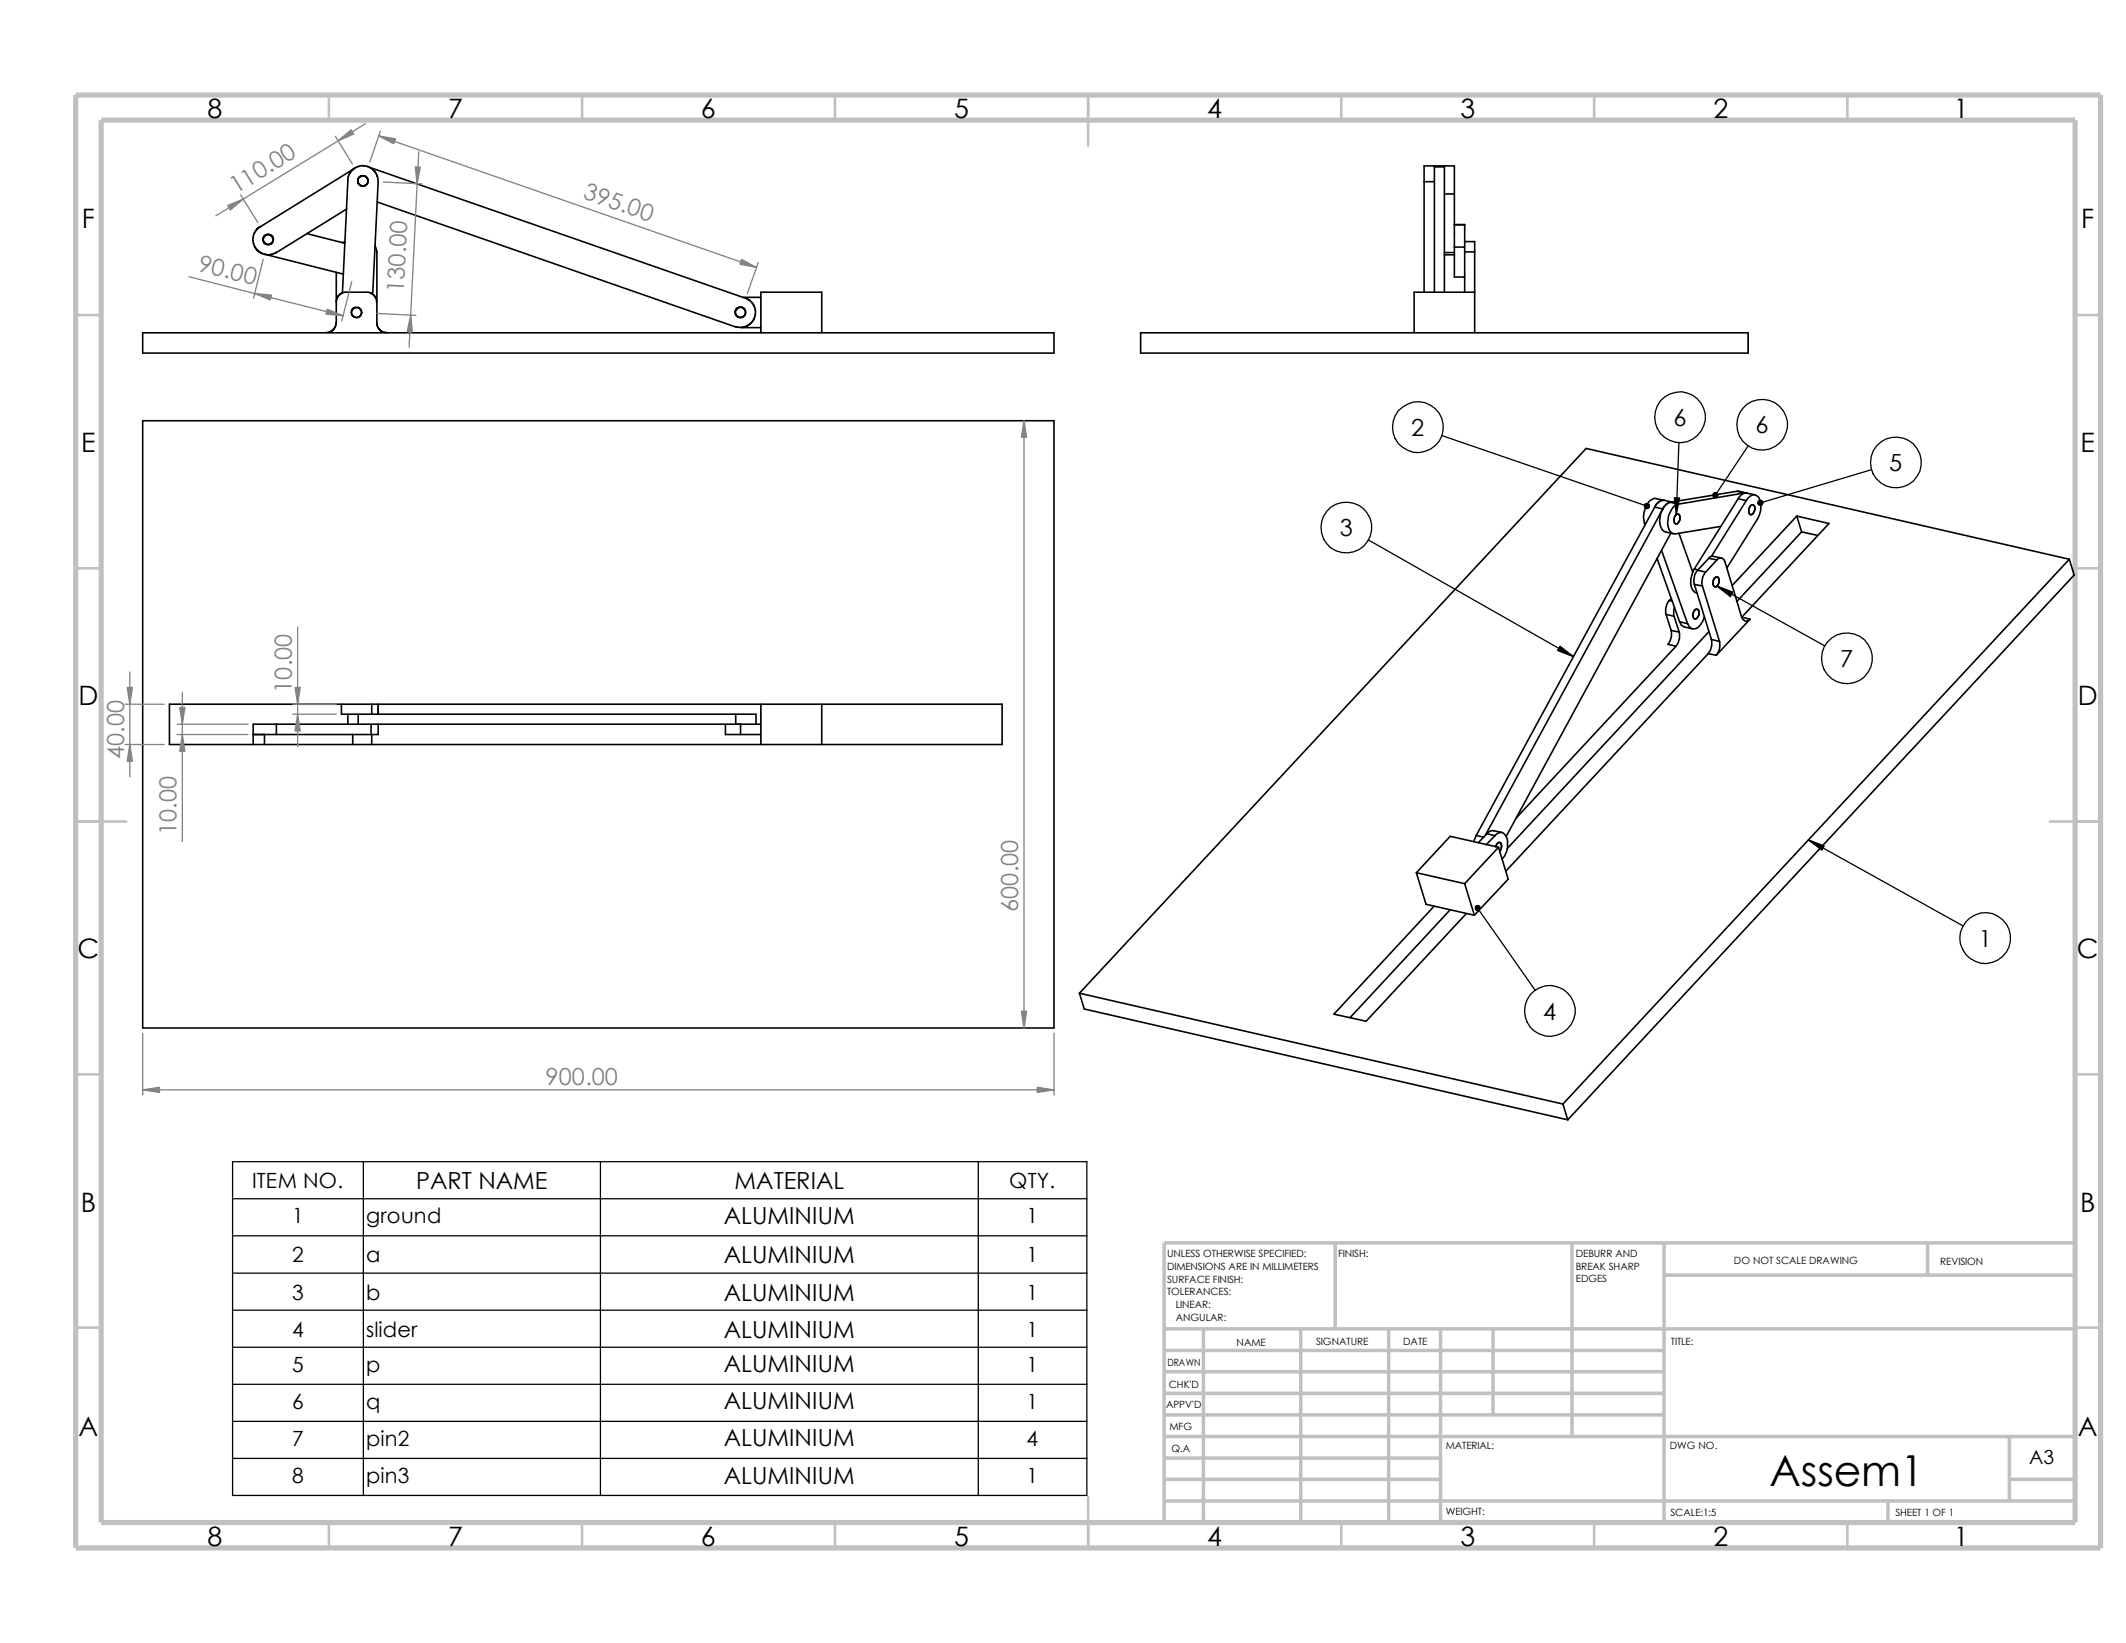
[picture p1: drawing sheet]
<svg xmlns="http://www.w3.org/2000/svg" width="279mm" height="216mm" viewBox="0 0 279 216" stroke-linecap="round" stroke-linejoin="round" font-family="sans-serif">
<g fill="none" stroke="#c0c0c0" stroke-width=".34">
<path d="M43.2 12.5v3.3M76.5 12.5v3.3M109.7 12.5v3.3M143 12.5v6.6M176.3 12.5v3.3M209.5 12.5v3.3M242.8 12.5v3.3M9.9 41.4h3.4M272.7 41.4h3.4M9.9 74.7h3.4M272.7 74.7h3.4M9.9 107.9h6.7"/>
<path d="M269.4 107.9h6.7M9.9 141.2h3.4M272.7 141.2h3.4M9.9 174.5h3.4M272.7 174.5h3.4M143 196.7v6.7M43.2 200.1v3.3M76.5 200.1v3.3M109.7 200.1v3.3M176.3 200.1v3.3M209.5 200.1v3.3M242.8 200.1v3.3"/>
</g>
<g fill="none" stroke="#c0c0c0" stroke-width=".47">
<path d="M153 174.6h119.7M153 177.5h65.7M158.2 174.6v25.5M170.9 174.6v25.5M175.5 163.3v11.3M182.5 174.6v25.5M189.3 174.6v25.5M196.2 174.6v11.3M206.6 163.3v25.5M218.7 163.3v36.8M218.7 167.6h54M253.3 163.3v4.3"/>
<path d="M272.7 163.3h-119.7v36.8M153 197.2h119.7M153 185.9h65.7M153 183.1h65.7M153 180.3h65.7M153 194.4h36.3M153 191.6h36.3M153 188.8h119.7M248.1 197.2v2.9M264.1 194.4h8.6M264.1 188.8v8.4"/>
</g>
<path d="M9.9 12.5h266.2v190.9h-266.2zM13.3 15.8h259.4v184.3h-259.4z" fill="none" stroke="#c0c0c0" stroke-width=".68" stroke-linecap="butt"/>
<g fill="none" stroke="#000" stroke-width=".21">
<path d="M34.8 33.4l10.3 2.6M40.3 30.7l5 1.3M44.2 35.8v6.9l-.3 .5-.3 .3-.4 .2h-.3M45 38.5l.7-15.1 .3-.7 .4-.5 .6-.3 .8-.1 .6 .1 .7 .5 .5 .7 .1 .6-.7 15M45.3 31.8l-.3 .1M45.6 27.5l-9.3 5.7M46.7 22.1l-12.6 7.7-.4 .4-.3 .4-.2 .7 .1 .6 .4 .8 .4 .4 .7 .3h.9l.6-.3M47.7 23.1l.4 .1 .2 .3 .1 .3-.1 .4-.2 .1-.4 .2-.4-.2-.2-.1-.1-.5 .1-.3 .2-.2 .5-.1M48.4 21.9l49.7 17.3 .7 .5 .3 .6 .2 .4v.7l-.2 .4-.3 .6-.7 .5-.4 .1-1-.1M49.3 32.3l.2 .8v9.6l.2 .5 .3 .3 .8 .2M49.5 39.8l-.1-.6-.3-.4-.4-.3-.5-.1h-3l-.2 .1-.6 .5-.2 .4v.4M49.6 26.5l47.1 16.5"/>
<path d="M97.7 39.1h2.3M187.2 23.9h1.3M187.2 23.9v14.5M187.2 23.9v-2.1h3.9v3.7M188.5 21.8v.1M188.5 21.9h1.3M188.5 21.9v16.5M189.8 21.8v.1M189.8 33.5h1.3M189.8 25.5h1.3M189.8 33.2h1.3M189.8 21.9v16.5"/>
<path d="M191.1 29.5h1.4M191.1 25.5v7M191.1 32.5h1.4M191.1 32.5v3.9h1.4M192.5 31.7l1.3 .1v1.3M192.5 29.5v2.2M192.5 33.1v5.3M192.5 33.1h1.3M192.5 31.8v1.3M193.8 38.4h-8v5.3M193.8 33.1v10.6M18.8 43.7h119.7v2.7h-119.7z"/>
<path d="M18.8 55.3h119.7v79.8h-119.7zM97.3 43.1h2.7M100 43.7v-5.3h8v5.3M149.9 43.7h79.8v2.7h-79.8zM216.1 68.7h.2M216.1 68.7l.1 .2M217.5 66.6l1 .3M217.5 66.6l-23.5 43.2M217.8 73.4l2.9 8.3M218.4 72.3l3.4 9.7M218.5 66.9l-23.3 42.9M218.7 65.7l-1-.2a1.32 1.32 0 0 0-1.3 .9 3.4 3.4 0 0 0-.3 2.3"/>
<path d="M218.7 65.7l.9 .3M218.7 65.7a1.31 1.31 0 0 0-1.2 .9M218.7 65.7a1.23 1.23 0 0 0-1.2 .9M219.4 78.9l.4 .1M219.4 78.9a2.17 2.17 0 0 0-.5 1.8M219.5 66l-.5 .3-.5 .6M219.5 66l1.1 .3M219.5 66a2.48 2.48 0 0 0-1.4 2.5 1.38 1.38 0 0 0 .8 1.4l1 .2M219.6 70.1l-21.6 39.8M219.7 78.7l-.3 .2M220.1 79.8l-.1 .5v.7M220.2 67.7l.4-.1a.84 .84 0 0 1-.1 1.1l-.1 .1a.36 .36 0 0 1-.4-.5v-.3z"/>
<path d="M220.2 67.7a.35 .35 0 0 1 .5-.1 .35 .35 0 0 1 .1 .5l-.1 .4a.35 .35 0 0 1-.4 .3 .35 .35 0 0 1-.3-.4v-.4zM220.6 66.3a2.03 2.03 0 0 0-1.4 1.8 1.85 1.85 0 0 0 .6 2h.4l5.9-.9M220.6 70.1l1.9 5.1M222.7 74.8a2.73 2.73 0 0 0-.1 2.9l.4 .2M222.7 74.8l.4 .1M222.7 76.8l1 .2M222.7 76.8l2.2 7.2M223.1 74.9a2.22 2.22 0 0 0-.4 1.9M223.1 74.9l1.1 .3M223.7 77l2.3 7.3M224.2 75.2a2.09 2.09 0 0 0-.5 1.8M224.6 73.4l1 .2"/>
<path d="M224.6 73.4l-1.5 1.5M225.3 76a.37 .37 0 0 1 .5-.1 .37 .37 0 0 1 .1 .5l-.1 .4a.33 .33 0 0 1-.4 .3 .33 .33 0 0 1-.3-.4zM225.3 75.9l.3-.1a.58 .58 0 0 1 .2 1v.1a.36 .36 0 0 1-.5 .2 .36 .36 0 0 1-.2-.5l.1-.4zM225.6 73.6a.58 .58 0 0 1 .7-.3 .58 .58 0 0 1 .4 .5l2.2 7.3M225.6 73.6l-1.4 1.6M226.2 73.3l-1-.2a.5 .5 0 0 0-.6 .3M228.3 64.6l1.3 .2M228.3 64.6l1 .2M228.3 64.6l-8.8 1.4M228.4 65.5l1.1 .3M228.4 65.5l-5.7 9.3M229.3 64.8h.3"/>
<path d="M229.3 64.8l-8.7 1.5M229.5 65.8l-4.6 7.3M229.5 65.8a1 1 0 0 1 1.6-.5 2.69 2.69 0 0 1-.1 2.9l-4.1 6.4M229.6 64.8h-.3a1.11 1.11 0 0 0-.9 .7M229.6 64.8l1.1 .2M230 66.5l.3-.2a.56 .56 0 0 1 .2 1l-.1 .1a.33 .33 0 0 1-.4 .2 .33 .33 0 0 1-.2-.5l.1-.3zM230.1 66.4l.2-.1a.56 .56 0 0 1 .2 1l-.1 .1a.33 .33 0 0 1-.4 .2 .33 .33 0 0 1-.2-.5l.1-.3zM236.1 67.8l4.3 1-11.5 12.3M236.1 67.8l-8.5 9.2M236.1 67.8l.7 2.1M236.8 69.9l-8.5 9.1M236.8 69.9l2.1 .5"/>
<path d="M271.9 73.5l-63.5-14.6-66.5 71.6M271.9 73.5l-66.5 71.6M271.9 73.5l.7 2.1-66.6 71.6M22.3 92.5h109.4v5.3h-109.4zM33.3 96.5h1.5M34.8 96.5v1.3M34.8 96.5h11.6M36.3 95.2v1.3M36.3 95.2h60.4M36.3 95.2h-3v2.6M44.9 92.5v1.4h4M45.7 93.9v1.3"/>
<path d="M46.4 96.5h2.5M46.4 96.5v1.3M47.1 93.9v1.3M48.8 95.2v1.3M48.9 92.5v1.4M48.9 96.5v1.3M48.9 93.9h47.8M49.7 95.2v1.3h-.8M49.7 92.5v1.4M95.3 95.2v1.3h2M96.7 93.9h2.7v1.3M96.7 95.2h.6"/>
<path d="M96.7 93.9v1.3M97.3 95.2h2.7M97.3 96.5h2.7M97.3 95.2v1.3M100 92.5v5.3M108 92.5v5.3M218.9 80.7l1.1 .3M218.9 80.7l.7 2.1M219.6 82.8a2.17 2.17 0 0 1-.4 1.9l1.1 .2M219.6 82.8l1.1 .3M220 81l.7 2.1M220.3 84.9l-21 22.6"/>
<path d="M220.7 83.1a2.22 2.22 0 0 1-.4 1.8M220.7 81.7a.86 .86 0 0 0 .7 .7l1 .2M220.7 81.7l1.1 .3M222.7 80.2l.3-.1a.6 .6 0 0 1 .2 .9 .37 .37 0 0 1-.5 .3 .37 .37 0 0 1-.2-.5zM222.7 80.2l.3-.1a.76 .76 0 0 1 0 1.1l-.1 .1a.51 .51 0 0 1-.4-.3 .51 .51 0 0 1 0-.5zM224 81.1a1.8 1.8 0 0 1-1.5 1.5 .87 .87 0 0 1-.7-.6M224.5 85.9l-26.6 28.6M224.5 85.9l1.1 .2M224.6 83l-26.5 28.5M224.9 84a2.22 2.22 0 0 1-.4 1.9M224.9 84l1.1 .3M226 84.3a2.09 2.09 0 0 1-.4 1.8"/>
<path d="M228.9 81.1l1.1 .3M228.9 81.1a.6 .6 0 0 0 .5 .5 .6 .6 0 0 0 .6-.2M230 81.4l-4.4 4.7M186.1 114.7l1.3 4.1 6.4 1.5M186.1 114.7l6.4 1.4M188.5 119.1l-13.2 14.2 4.2 .9 13.2-14.1M190.6 119.5l-13.2 14.2M192.5 116.1l1.3 4.2M194 109.8l-.3 .8M194 109.8l1 .2M195.4 109.6l-1.1 1.1M195.4 109.6l1.1 .2"/>
<path d="M196.5 109.8a.83 .83 0 0 1 .9-.4 .83 .83 0 0 1 .6 .8 2.91 2.91 0 0 1-.6 2.7M196.5 109.8l-1.2 1.2M196.8 110.8l.3-.1a.6 .6 0 0 1 .1 .9l-.1 .3a.92 .92 0 0 0 0-1.2l-.3 .1-.2 .5zM196.9 111.3l1.3 4.2-4.4 4.8M196.9 111.3l-4.4 4.8M196.9 111.3l-6.3-1.4-4.5 4.8M197.4 109.4l-1.1-.2a.88 .88 0 0 0-.9 .4M141.9 130.5l63.5 14.6M141.9 130.5l.6 2.1 63.5 14.6M205.4 145.1l.6 2.1"/>
<circle cx="35.2" cy="31.5" r=".64"/>
<circle cx="35.2" cy="31.5" r=".68"/>
<circle cx="47.7" cy="23.8" r=".67"/>
<circle cx="46.9" cy="41.1" r=".67"/>
<circle cx="97.3" cy="41.1" r=".69"/>
<circle cx="97.3" cy="41.1" r=".67"/>
</g>
<g fill="none" stroke="#808080" stroke-width=".17">
<path d="M44.1 17.9l2.2 3.6M48 16.3l-19.6 12.1M49.8 17.9l49.6 17.2M50 17.2l-1.4 4.1M55 19.9l-1.2 25.7M24.8 36.4l20.3 5.1M31.6 25.6l2.3 3.6M34.6 34.1l-1.3 5.1M46.2 37l-1.3 5.2M50.4 23.9l5.1 .3M99.7 34.5l-1.5 4.1M49.5 41.2l5.2 .2"/>
<path d="M134.6 55.3v79.8M16.4 97.8h5.2M16.4 92.5h5.2M17.1 88.3v13.8M23.3 96.5h9.3M23.3 95.2h9.3M24 91v19.6M38.5 92.5h5.7M38.5 93.9h5.7M39.1 82.4v15.7M18.8 135.8v8.1M138.5 135.8v8.1"/>
<path d="M18.8 143.2h119.7"/>
</g>
<g fill="#808080" stroke="#808080" stroke-width=".17">
<path d="M49.8 17.9l2.2 .3-.3 .7z"/>
<path d="M97.5 34.1l1.9 1-2.2-.4z"/>
<path d="M44.4 18.5l1.7-1.4 .4 .5z"/>
<path d="M29.9 27l2.1-.8-1.7 1.4z"/>
<path d="M43 40.6l2.1 .9-2.3-.2z"/>
<path d="M33.4 38.6l2.3 .2-.2 .6z"/>
<path d="M54 41.4l.2 2.2h-.7z"/>
<path d="M54.6 21.9l.6 .1-.4 2.1z"/>
<path d="M24 96.5l.3 2.2h-.7z"/>
<path d="M23.6 93h.7l-.3 2.2z"/>
<path d="M134.2 132.9h.7l-.3 2.2z"/>
<path d="M134.6 55.3l.3 2.1h-.7z"/>
<path d="M16.7 90.3h.7l-.3 2.2z"/>
<path d="M17.1 97.8l.3 2.2h-.7z"/>
<path d="M18.8 143.2l2.2-.3v.7z"/>
<path d="M136.3 142.9l2.2 .3-2.2 .4z"/>
<path d="M38.8 90.3h.7l-.4 2.2z"/>
<path d="M39.1 93.9l.4 2.2h-.7z"/>
</g>
<g fill="none" stroke="#000" stroke-width=".17">
<path d="M189.5 57.2l27 9.3M220.6 58.2l-.3 9.4M229.7 58.6l-4.3 6.5M179.8 71l27 15.3M225.6 77l14.2 7.9M246 61.7l-14.6 4.4M194.2 119.3l7.6 10.8M237.7 110.4l20.3 11.3M30.6 152.7h112.2v43.8h-112.2zM30.6 157.5h112.2M47.8 152.7v43.8M78.9 152.7v43.8"/>
<path d="M128.6 152.7v43.8M30.6 162.4h112.2M30.6 167.3h112.2M30.6 172.2h112.2M30.6 177h112.2M30.6 181.9h112.2M30.6 186.8h112.2M30.6 191.6h112.2"/>
<circle cx="186.3" cy="56.1" r="3.3"/>
<circle cx="220.8" cy="54.8" r="3.3"/>
<circle cx="231.6" cy="55.8" r="3.3"/>
<circle cx="176.9" cy="69.3" r="3.3"/>
<circle cx="249.1" cy="60.8" r="3.3"/>
<circle cx="242.7" cy="86.5" r="3.3"/>
<circle cx="203.7" cy="132.8" r="3.3"/>
<circle cx="260.9" cy="123.3" r="3.3"/>
</g>
<g fill="#000" stroke="#000" stroke-width=".17">
<path d="M220 65.4h.7l-.4 2.2zM225.6 77l2.1 .8-.3 .6zM205 84.9l1.8 1.4-2.1-.8zM237.7 110.4l2 .8-.3 .5z"/>
<path d="M216.3 66.2h.2a.3 .3 0 0 1 .2 .4l-.2-.1 .2 .1a.35 .35 0 0 1-.5 .1 .35 .35 0 0 1 .1-.5z" fill-rule="evenodd"/>
<path d="M225.3 64.8a.34 .34 0 0 1 .5 .3 .34 .34 0 0 1-.5 .3l.1-.3-.1 .3a.33 .33 0 0 1 0-.6z" fill-rule="evenodd"/>
<path d="M231.1 65.8a.35 .35 0 0 1 .5 .1 .35 .35 0 0 1-.1 .5 .35 .35 0 0 1-.5-.2l.4-.1-.4 .1z" fill-rule="evenodd"/>
<path d="M194 119a.33 .33 0 0 1 .5 .2 .33 .33 0 0 1-.4 .4 .33 .33 0 0 1-.2-.5l.1-.1 .2 .3z" fill-rule="evenodd"/>
</g>
<text font-size="5.6" x="232.5" y="195.3">Assem1</text>
<g font-size="3.5">
<text x="27.3" y="15.5">8</text>
<text x="58.9" y="15.5">7</text>
<text x="92.1" y="15.5">6</text>
<text x="125.4" y="15.5">5</text>
<text x="158.7" y="15.5">4</text>
<text x="191.9" y="15.5">3</text>
<text x="225.2" y="15.5">2</text>
<text x="256.8" y="15.5">1</text>
<text x="10.8" y="30">F</text>
<text x="273.5" y="30">F</text>
<text x="10.7" y="59.4">E</text>
<text x="273.4" y="59.4">E</text>
<text x="10.3" y="92.7">D</text>
<text x="273.1" y="92.7">D</text>
<text x="10.2" y="125.9">C</text>
<text x="273" y="125.9">C</text>
<text x="10.6" y="159.2">B</text>
<text x="273.4" y="159.2">B</text>
<text x="10.3" y="188.6">A</text>
<text x="273.1" y="188.6">A</text>
<text x="27.3" y="203.1">8</text>
<text x="58.9" y="203.1">7</text>
<text x="92.1" y="203.1">6</text>
<text x="125.4" y="203.1">5</text>
<text x="158.7" y="203.1">4</text>
<text x="191.9" y="203.1">3</text>
<text x="225.2" y="203.1">2</text>
<text x="256.8" y="203.1">1</text>
</g>
<g font-size="3.1" fill="#808080">
<text x="31" y="25.5" transform="rotate(-32 31 25.5)">110.00</text>
<text x="76.5" y="26.1" transform="rotate(19 76.5 26.1)">395.00</text>
<text x="25.9" y="35.6" transform="rotate(14 25.9 35.6)">90.00</text>
<text x="53.1" y="38.5" transform="rotate(-87 53.1 38.5)">130.00</text>
<text x="38.4" y="91" transform="rotate(-90 38.4 91)">10.00</text>
<text x="16.3" y="99.7" transform="rotate(-90 16.3 99.7)">40.00</text>
<text x="23.2" y="109.7" transform="rotate(-90 23.2 109.7)">10.00</text>
<text x="133.8" y="119.9" transform="rotate(-90 133.8 119.9)">600.00</text>
<text x="71.7" y="142.6">900.00</text>
</g>
<g font-size="3.1">
<text x="185.5" y="57.3">2</text>
<text x="219.9" y="56">6</text>
<text x="230.7" y="56.9">6</text>
<text x="248.3" y="61.9">5</text>
<text x="176.1" y="70.4">3</text>
<text x="241.9" y="87.6">7</text>
<text x="260.1" y="124.4">1</text>
<text x="202.8" y="134">4</text>
<text x="54.7" y="156.3">PART NAME</text>
<text x="95.1" y="160.8">ALUMINIUM</text>
<text x="96.5" y="156.3">MATERIAL</text>
<text x="95.1" y="166">ALUMINIUM</text>
<text x="95.1" y="170.9">ALUMINIUM</text>
<text x="95.1" y="175.8">ALUMINIUM</text>
<text x="95.1" y="180.3">ALUMINIUM</text>
<text x="95.1" y="185.2">ALUMINIUM</text>
<text x="95.1" y="190.1">ALUMINIUM</text>
<text x="95.1" y="194.9">ALUMINIUM</text>
</g>
<g font-size="2.8">
<text x="33.1" y="156.1">ITEM NO.</text>
<text x="38.4" y="160.7">1</text>
<text x="48.1" y="160.7">ground</text>
<text x="132.6" y="156.1">QTY.</text>
<text x="134.9" y="160.7">1</text>
<text x="38.4" y="165.9">2</text>
<text x="48.1" y="165.9">a</text>
<text x="134.9" y="165.9">1</text>
<text x="38.4" y="170.8">3</text>
<text x="48.1" y="170.8">b</text>
<text x="134.9" y="170.8">1</text>
<text x="38.4" y="175.6">4</text>
<text x="48.1" y="175.6">slider</text>
<text x="134.9" y="175.6">1</text>
<text x="38.4" y="180.3">5</text>
<text x="38.4" y="185.1">6</text>
<text x="48.1" y="180.3">p</text>
<text x="48.1" y="185.1">q</text>
<text x="134.9" y="180.3">1</text>
<text x="134.9" y="185.1">1</text>
<text x="38.4" y="190">7</text>
<text x="48.1" y="190">pin2</text>
<text x="134.9" y="190">4</text>
<text x="38.4" y="194.9">8</text>
<text x="48.1" y="194.9">pin3</text>
<text x="134.9" y="194.9">1</text>
</g>
<text font-size="2.5" x="266.7" y="192.4">A3</text>
<g font-size="1.3">
<text x="153.4" y="165.2">UNLESS OTHERWISE SPECIFIED:</text>
<text x="153.4" y="166.9">DIMENSIONS ARE IN MILLIMETERS</text>
<text x="175.9" y="165.2">FINISH:</text>
<text x="207.1" y="165.2">DEBURR AND</text>
<text x="207.1" y="166.8">BREAK SHARP</text>
<text x="227.9" y="166.2">DO NOT SCALE DRAWING</text>
<text x="255" y="166.3">REVISION</text>
<text x="153.4" y="170.2">TOLERANCES:</text>
<text x="153.4" y="168.6">SURFACE FINISH:</text>
<text x="154.5" y="171.9">LINEAR:</text>
<text x="154.5" y="173.5">ANGULAR:</text>
<text x="207.1" y="168.5">EDGES</text>
<text x="153.4" y="179.5">DRAWN</text>
<text x="162.5" y="176.8">NAME</text>
<text x="173" y="176.8">SIGNATURE</text>
<text x="184.4" y="176.8">DATE</text>
<text x="219.6" y="176.8">TITLE:</text>
<text x="153.2" y="185.1">APPV'D</text>
<text x="153.6" y="182.4">CHK'D</text>
<text x="153.7" y="188">MFG</text>
<text x="154" y="190.8">Q.A</text>
<text x="190" y="190.5">MATERIAL:</text>
<text x="219.5" y="190.5">DWG NO.</text>
<text x="190" y="199.1">WEIGHT:</text>
<text x="219.5" y="199.2">SCALE:1:5</text>
<text x="249.1" y="199.2">SHEET 1 OF 1</text>
</g>
</svg>
